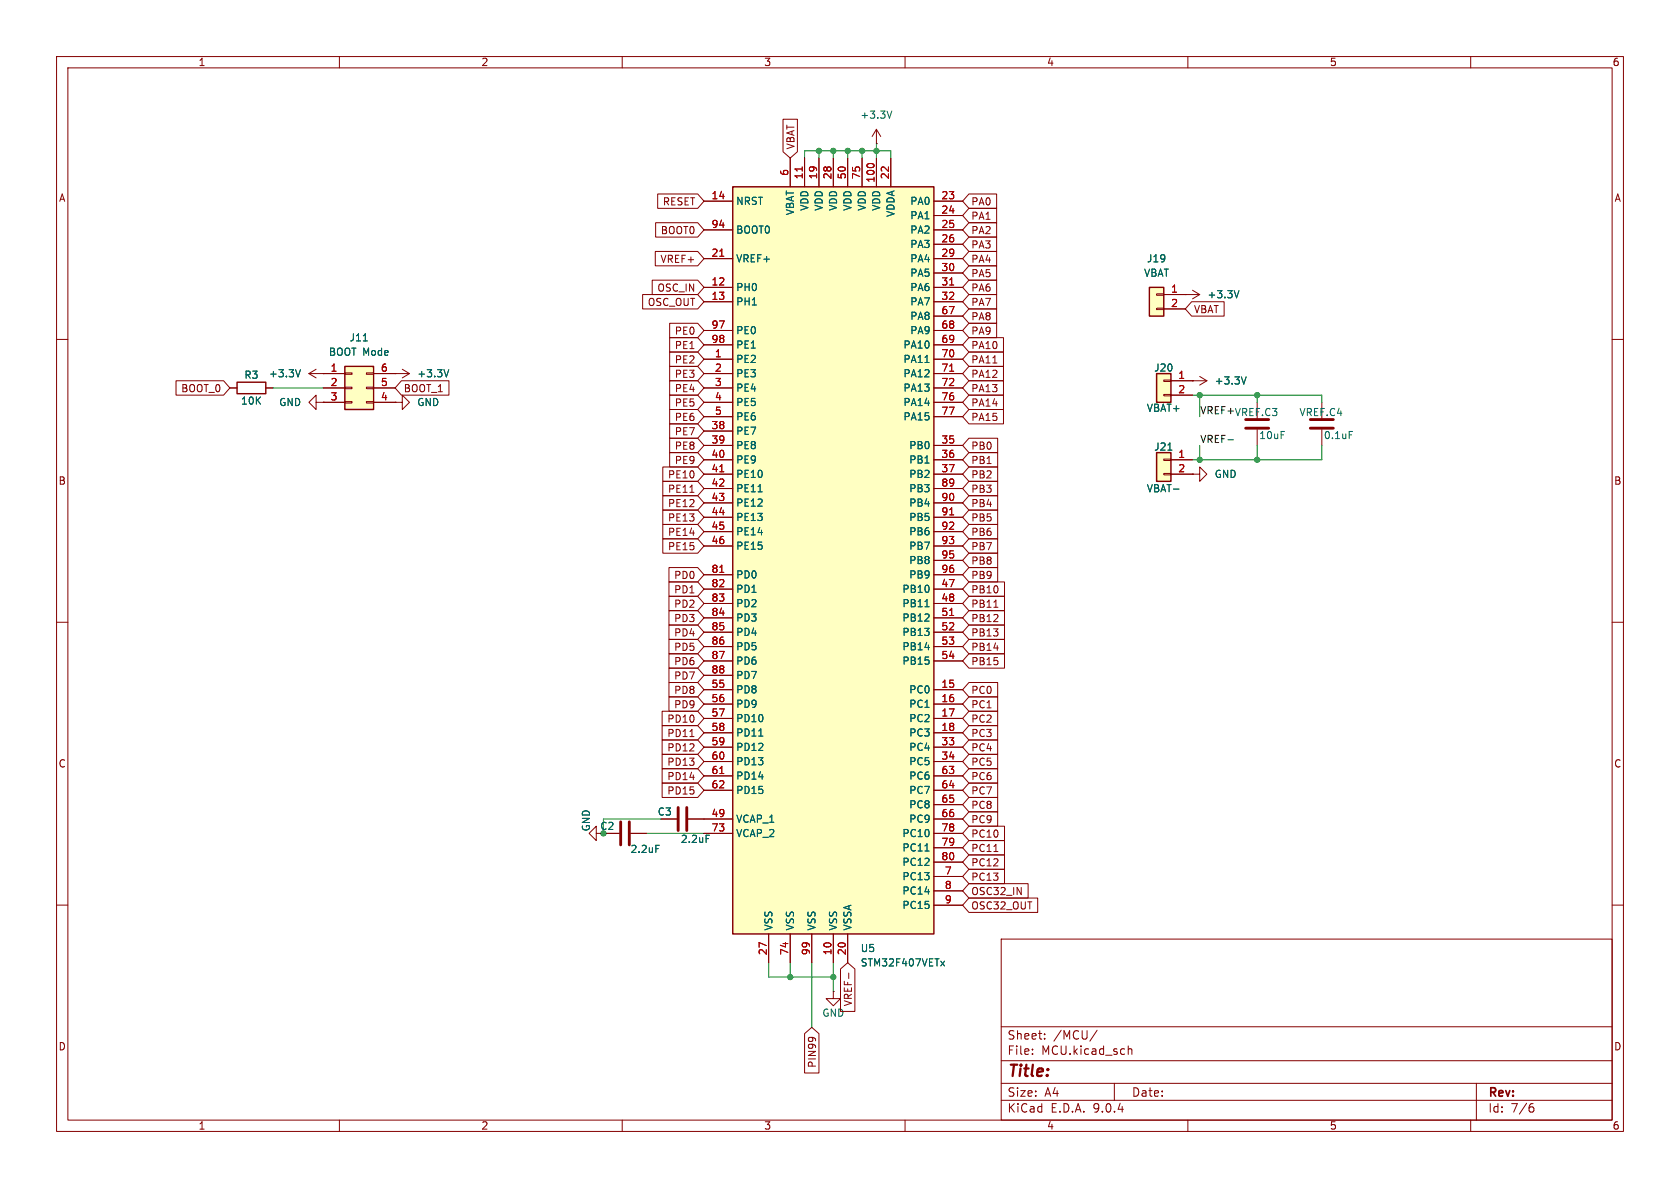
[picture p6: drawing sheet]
<svg xmlns="http://www.w3.org/2000/svg" width="297mm" height="210mm" viewBox="0 0 297 210" stroke-linecap="round" stroke-linejoin="round" font-family="sans-serif">
<g fill="none" stroke="#840000" stroke-width=".18">
<path d="M10 10h277v190h-277zM12 12h273v186h-273zM60 10v2M110 10v2M160 10v2M210 10v2M260 10v2M10 60h2M40.6 68.6h1.3M47 68.6h1.3M54.6 66l1.3 .8M54.6 66h2.5"/>
<path d="M55.9 71.1v-1.2l-1.3 1.2 1.3 1.3v-1.3h1.2M55.9 65.3l-1.3 .7M57.1 66h.1M57.1 71.1h.1M222.2 71.1v2.8M222.2 75.9v2.8M285 60h2M210.8 83.8h1.3v-1.2l1.3 1.2-1.3 1.3v-1.3M210.8 83.8h.1M10 110h2M285 110h2M10 160h2"/>
<path d="M177 166h108v32h-108zM285 160h2M60 198v2M110 198v2M160 198v2M177 194.5h108M177 191.5h108M177 187.5h108M177 181.5h108M182.5 186.3v.1M182.5 185.5v.1M184.7 183.6v.1"/>
<path d="M184.7 182.8v.1M194 182.1l-1.3 2M197 191.5v3M199.5 184.9v1.5M199.5 185.5l.2-.1 .3 .1 .1 .9M210 198v2M260 198v2M261 191.5v6.5M270.6 195.7h.4l.2 .3-.1 .5-.5 .1M271 195.1l-.4 .1"/>
</g>
<path d="M220.2 74.2h4.1M220.2 75.7h4.1" fill="none" stroke="#840000" stroke-width=".51"/>
<path d="M41.9 67.6h5.1v2h-5.1z" fill="none" stroke="#840000" stroke-width=".25"/>
<path d="M53.1 65.3l-.4 1.3" fill="none" stroke="#006464" stroke-width=".18"/>
<path d="M61 64.8h5v7.6h-5z" fill="#ffffc2"/>
<path d="M61 64.8h5v7.6h-5z" fill="none" stroke="#840000" stroke-width=".25"/>
<path d="M57.1 66h3.9M57.1 68.6h3.9M57.1 71.1h3.9M61 65.9h1.2v.3h-1.2zM61 68.5h1.2v.2h-1.2zM61 71h1.2v.2h-1.2zM64.8 65.9h1.2v.3h-1.2zM64.8 68.5h1.2v.2h-1.2zM64.8 71h1.2v.2h-1.2zM66 66h3.8M66 68.6h3.8M66 71.1h3.8" fill="none" stroke="#840000" stroke-width=".18"/>
<path d="M64.2 60.3h.8" fill="none" stroke="#006464" stroke-width=".18"/>
<path d="M129.5 33h35.6v132.1h-35.6z" fill="#ffffc2"/>
<path d="M129.5 33h35.6v132.1h-35.6z" fill="none" stroke="#840000" stroke-width=".25"/>
<g fill="none" stroke="#840000" stroke-width=".18">
<path d="M124.5 35.6h5M139.7 27.9v5.1M142.2 27.9v5.1M144.8 27.9v5.1M147.3 27.9v5.1M149.9 27.9v5.1M152.4 27.9v5.1M154.9 25.4h.1M154.9 22.9v2.5M154.9 27.9v5.1M154.9 22.9l-.7 1.2M154.9 22.9l.8 1.2"/>
<path d="M157.5 27.9v5.1M165.1 35.6h5.1M165.1 38.1h5.1M124.5 40.6h5M124.5 45.7h5M124.5 50.8h5M124.5 53.3h5M124.5 58.4h5M165.1 40.6h5.1M165.1 45.7h5.1M165.1 50.8h5.1M165.1 53.3h5.1"/>
<path d="M165.1 58.4h5.1M165.1 43.2h5.1M165.1 48.3h5.1M165.1 55.9h5.1M69.8 66h.1M69.8 71.1h1.3v-1.2l1.3 1.2-1.3 1.3v-1.3M69.8 71.1h.1M69.8 66h2.6M71.1 65.3l1.3 .7M72.4 66l-1.3 .8M124.5 61h5M124.5 63.5h5"/>
<path d="M124.5 66h5M124.5 68.6h5M124.5 71.1h5M124.5 73.7h5M124.5 76.2h5M124.5 78.7h5M165.1 61h5.1M165.1 63.5h5.1M165.1 66h5.1M165.1 68.6h5.1M165.1 71.1h5.1M165.1 73.7h5.1"/>
<path d="M165.1 78.7h5.1M210.8 67.3h.1M210.8 67.3h2.6M212.1 66.5l1.3 .8M213.4 67.3l-1.3 .8M233.7 71.1v2.8M233.7 75.9v2.8M124.5 81.3h5M124.5 83.8h5M124.5 86.4h5M124.5 88.9h5M124.5 91.4h5"/>
<path d="M124.5 94h5M124.5 96.5h5M165.1 81.3h5.1M165.1 83.8h5.1M165.1 86.4h5.1M165.1 88.9h5.1M165.1 91.4h5.1M165.1 94h5.1M165.1 96.5h5.1M165.1 99.1h5.1M124.5 101.6h5M124.5 104.1h5"/>
<path d="M124.5 106.7h5M124.5 109.2h5M124.5 111.8h5M124.5 114.3h5M124.5 116.8h5M124.5 119.4h5M165.1 101.6h5.1M165.1 104.1h5.1M165.1 106.7h5.1M165.1 109.2h5.1M165.1 111.8h5.1M165.1 114.3h5.1"/>
<path d="M165.1 116.8h5.1M124.5 121.9h5M124.5 124.5h5M124.5 127h5M124.5 129.5h5M124.5 132.1h5M124.5 134.6h5M124.5 137.2h5M124.5 139.7h5M165.1 121.9h5.1M165.1 124.5h5.1M165.1 127h5.1"/>
<path d="M165.1 129.5h5.1M165.1 132.1h5.1M165.1 134.6h5.1M165.1 137.2h5.1M165.1 139.7h5.1M116.8 144.8h2.8M121.7 144.8h7.8M124.5 147.3h5M165.1 144.8h5.1M165.1 147.3h5.1M165.1 142.2h5.1M165.1 149.9h5.1"/>
<path d="M165.1 152.4h5.1M165.1 154.9h5.1M165.1 157.5h5.1M135.9 165.1v5.1M139.7 165.1v5.1M143.5 165.1v5.1M147.3 175.3v1.2h1.3l-1.3 1.3-1.3-1.3h1.3M147.3 175.3h.1M147.3 165.1v5.1M149.9 165.1v5.1M165.1 160h5.1"/>
</g>
<path d="M141.8 29.5v.7M127.2 45.3h.8M167.9 50.4h.7M167.9 65.6h.7M127.2 83.4h.8M167.9 91h.7M127.2 101.2h.8M167.9 108.8h.7M127.2 136.7h.8" fill="none" stroke="#a90000" stroke-width=".18"/>
<path d="M157.7 19.6l-.5 1.3M79.3 65.3l-.4 1.3M163.5 64.1h.7M220.3 66.6l-.4 1.3M238.5 76.3h.6M134 86.9h.7M163.5 107.3h.7M134.1 130.1h.8M124.8 147.6h.6M163.5 150.4h.7M166.3 169.9l.7 .9M167 169.9l-.7 .9" fill="none" stroke="#006464" stroke-width=".18"/>
<path d="M231.6 74.2h4.1M231.6 75.7h4.1M119.9 142.7v4.1M121.4 142.7v4.1" fill="none" stroke="#840000" stroke-width=".51"/>
<path d="M204.5 66h2.5v5.1h-2.5z" fill="#ffffc2"/>
<path d="M204.5 66h2.5v5.1h-2.5z" fill="none" stroke="#840000" stroke-width=".25"/>
<path d="M205.7 67.2h1.3v.2h-1.3zM205.7 69.7h1.3v.3h-1.3zM207 67.3h3.8M207 69.9h3.8" fill="none" stroke="#840000" stroke-width=".18"/>
<path d="M203.2 50.8h2.5v5.1h-2.5z" fill="#ffffc2"/>
<path d="M203.2 50.8h2.5v5.1h-2.5z" fill="none" stroke="#840000" stroke-width=".25"/>
<path d="M204.5 51.9h1.2v.3h-1.2zM204.5 54.5h1.2v.2h-1.2zM205.7 52.1h6.4M205.7 54.6h3.8M209.5 52.1h.1M210.8 51.3l1.3 .8M212.1 52.1l-1.3 .7M106.7 147.3h2.8M111.5 147.3h2.8" fill="none" stroke="#840000" stroke-width=".18"/>
<path d="M219 51.4l-.4 1.2M115.9 149.4h.6" fill="none" stroke="#006464" stroke-width=".18"/>
<path d="M109.7 145.3v4.1M111.3 145.3v4.1" fill="none" stroke="#840000" stroke-width=".51"/>
<path d="M204.5 80h2.5v5.1h-2.5z" fill="#ffffc2"/>
<path d="M204.5 80h2.5v5.1h-2.5z" fill="none" stroke="#840000" stroke-width=".25"/>
<g fill="none" stroke="#840000" stroke-width=".18">
<path d="M115.9 39.4h7.4l1.2 1.2-1.2 1.3h-7.4zM116.3 34.3h7l1.2 1.3-1.2 1.2h-7zM124.5 35.6h5M138.4 21.1h2.6v5.7l-1.3 1.1-1.3-1.1zM139.7 27.9v5.1M142.2 27.9v5.1M144.8 27.9v5.1M147.3 27.9v5.1M149.9 27.9v5.1M152.4 27.9v5.1M154.9 27.9v5.1M157.5 27.9v5.1"/>
<path d="M165.1 35.6h5.1M165.1 38.1h5.1M171.3 34.3h4.9v2.5h-4.9l-1.1-1.2zM171.3 36.8h4.9v2.6h-4.9l-1.1-1.3zM171.3 39.4h4.9v2.5h-4.9l-1.1-1.3zM113.6 52.1h9.7l1.2 1.2-1.2 1.3h-9.7zM115.3 49.5h8l1.2 1.3-1.2 1.3h-8zM115.8 44.4h7.5l1.2 1.3-1.2 1.3h-7.5zM118.4 57.1h4.9l1.2 1.3-1.2 1.3h-4.9zM118.4 59.7h4.9l1.2 1.3-1.2 1.2h-4.9zM124.5 40.6h5M124.5 45.7h5"/>
<path d="M124.5 50.8h5M124.5 53.3h5M124.5 58.4h5M165.1 40.6h5.1M165.1 45.7h5.1M165.1 50.8h5.1M165.1 53.3h5.1M165.1 58.4h5.1M165.1 43.2h5.1M165.1 48.3h5.1M165.1 55.9h5.1M171.3 41.9h4.9v2.6h-4.9l-1.1-1.3z"/>
<path d="M171.3 44.4h4.9v2.6h-4.9l-1.1-1.3zM171.3 49.5h4.9v2.6h-4.9l-1.1-1.3zM171.3 47h4.9v2.5h-4.9l-1.1-1.2zM171.3 59.7h6.1v2.5h-6.1l-1.1-1.2zM171.3 52.1h4.9v2.5h-4.9l-1.1-1.3zM171.3 57.1h4.9v2.6h-4.9l-1.1-1.3zM171.3 54.6h4.9v2.6h-4.9l-1.1-1.3zM205.7 52.1h3.8M205.7 54.6h3.8M209.5 52.1h.1M210.7 53.3h5.7v2.6h-5.7l-1.2-1.3zM31.1 67.3h8.4l1.1 1.3-1.1 1.3h-8.4z"/>
<path d="M40.6 68.6h1.3M47 68.6h1.3M57.1 71.1h.1M57.1 66h.1M57.1 66h3.9M57.1 68.6h3.9M57.1 71.1h3.9M66 66h3.8M66 68.6h3.8M66 71.1h3.8M69.8 71.1h.1M69.8 66h.1"/>
<path d="M71 67.3h8.4v2.6h-8.4l-1.2-1.3zM118.4 69.8h4.9l1.2 1.3-1.2 1.3h-4.9zM118.4 67.3h4.9l1.2 1.3-1.2 1.3h-4.9zM118.4 77.5h4.9l1.2 1.2-1.2 1.3h-4.9zM118.4 72.4h4.9l1.2 1.3-1.2 1.2h-4.9zM118.4 74.9h4.9l1.2 1.3-1.2 1.3h-4.9zM118.4 64.8h4.9l1.2 1.2-1.2 1.3h-4.9zM118.4 62.2h4.9l1.2 1.3-1.2 1.3h-4.9zM124.5 61h5M124.5 63.5h5M124.5 66h5M124.5 68.6h5"/>
<path d="M124.5 71.1h5M124.5 73.7h5M124.5 76.2h5M124.5 78.7h5M165.1 61h5.1M165.1 63.5h5.1M165.1 66h5.1M165.1 68.6h5.1M165.1 71.1h5.1M165.1 73.7h5.1M165.1 78.7h5.1M171.3 72.4h6.1v2.5h-6.1l-1.1-1.2z"/>
<path d="M171.3 69.8h6.1v2.6h-6.1l-1.1-1.3zM171.3 77.5h5.1v2.5h-5.1l-1.1-1.3zM171.3 67.3h6.1v2.6h-6.1l-1.1-1.3zM171.3 64.8h6.1v2.5h-6.1l-1.1-1.3zM171.3 62.2h6.1v2.6h-6.1l-1.1-1.3zM175.5 64.2h.7M207 67.3h3.8M207 69.9h3.8M210.8 67.3h.1M117.2 95.2h6.1l1.2 1.3-1.2 1.3h-6.1zM117.2 85.1h6.1l1.2 1.3-1.2 1.2h-6.1zM117.2 92.7h6.1l1.2 1.3-1.2 1.3h-6.1z"/>
<path d="M117.2 87.6h6.1l1.2 1.3-1.2 1.3h-6.1zM117.2 82.5h6.1l1.2 1.3-1.2 1.3h-6.1zM117.2 90.2h6.1l1.2 1.2-1.2 1.3h-6.1zM118.4 80h4.9l1.2 1.3-1.2 1.3h-4.9zM122 87h.7M124.5 81.3h5M124.5 83.8h5M124.5 86.4h5M124.5 88.9h5M124.5 91.4h5M124.5 94h5M124.5 96.5h5"/>
<path d="M165.1 81.3h5.1M165.1 83.8h5.1M165.1 86.4h5.1M165.1 88.9h5.1M165.1 91.4h5.1M165.1 94h5.1M165.1 96.5h5.1M165.1 99.1h5.1M171.3 97.8h5.1v2.5h-5.1l-1.1-1.2zM171.3 95.2h5.1v2.6h-5.1l-1.1-1.3zM171.3 85.1h5.1v2.5h-5.1l-1.1-1.2zM171.3 87.6h5.1v2.6h-5.1l-1.1-1.3z"/>
<path d="M171.3 92.7h5.1v2.6h-5.1l-1.1-1.3zM171.3 82.5h5.1v2.6h-5.1l-1.1-1.3zM171.3 90.2h5.1v2.5h-5.1l-1.1-1.3zM171.3 80h5.1v2.6h-5.1l-1.1-1.3zM205.7 81.2h1.3v.2h-1.3zM205.7 83.7h1.3v.2h-1.3zM207 81.3h3.8M207 83.8h3.8M210.8 83.8h.1M118.3 107.9h5l1.2 1.3-1.2 1.3h-5zM118.3 100.3h5l1.2 1.3-1.2 1.3h-5zM118.3 102.9h5l1.2 1.2-1.2 1.3h-5z"/>
<path d="M118.3 113h5l1.2 1.3-1.2 1.3h-5zM118.3 118.1h5l1.2 1.3-1.2 1.3h-5zM118.3 115.6h5l1.2 1.2-1.2 1.3h-5zM118.3 105.4h5l1.2 1.3-1.2 1.3h-5zM118.3 110.5h5l1.2 1.3-1.2 1.2h-5zM124.5 101.6h5M124.5 104.1h5M124.5 106.7h5M124.5 109.2h5M124.5 111.8h5M124.5 114.3h5M124.5 116.8h5"/>
<path d="M124.5 119.4h5M165.1 101.6h5.1M165.1 104.1h5.1M165.1 106.7h5.1M165.1 109.2h5.1M165.1 111.8h5.1M165.1 114.3h5.1M165.1 116.8h5.1M171.3 102.9h6.3v2.5h-6.3l-1.1-1.3zM171.3 105.4h6.3v2.6h-6.3l-1.1-1.3zM171.3 100.3h5.1v2.6h-5.1l-1.1-1.3zM171.3 113h6.3v2.6h-6.3l-1.1-1.3z"/>
<path d="M171.3 115.6h6.3v2.5h-6.3l-1.1-1.3zM171.3 110.5h6.3v2.5h-6.3l-1.1-1.2zM171.3 107.9h6.3v2.6h-6.3l-1.1-1.3zM175.7 107.4h.7M117.1 138.4h6.2l1.2 1.3-1.2 1.3h-6.2zM117.1 128.3h6.2l1.2 1.2-1.2 1.3h-6.2zM117.1 135.9h6.2l1.2 1.3-1.2 1.2h-6.2zM117.1 125.7h6.2l1.2 1.3-1.2 1.3h-6.2zM117.1 133.3h6.2l1.2 1.3-1.2 1.3h-6.2zM117.1 130.8h6.2l1.2 1.3-1.2 1.3h-6.2zM118.3 120.6h5l1.2 1.3-1.2 1.3h-5zM118.3 123.2h5l1.2 1.3-1.2 1.2h-5z"/>
<path d="M122 130.2h.7M124.5 121.9h5M124.5 124.5h5M124.5 127h5M124.5 129.5h5M124.5 132.1h5M124.5 134.6h5M124.5 137.2h5M124.5 139.7h5M165.1 121.9h5.1M165.1 124.5h5.1M165.1 127h5.1"/>
<path d="M165.1 129.5h5.1M165.1 132.1h5.1M165.1 134.6h5.1M165.1 137.2h5.1M165.1 139.7h5.1M171.3 128.3h5.1v2.5h-5.1l-1.1-1.3zM171.3 130.8h5.1v2.6h-5.1l-1.1-1.3zM171.3 135.9h5.1v2.5h-5.1l-1.1-1.2zM171.3 133.3h5.1v2.6h-5.1l-1.1-1.3zM171.3 138.4h5.1v2.6h-5.1l-1.1-1.3zM171.3 125.7h5.1v2.6h-5.1l-1.1-1.3zM171.3 120.6h5.1v2.6h-5.1l-1.1-1.3z"/>
<path d="M171.3 123.2h5.1v2.5h-5.1l-1.1-1.2zM105.4 147.3v-1.2l-1.3 1.2 1.3 1.3v-1.3h4.1M111.5 147.3h2.8M116.8 144.8h2.8M121.7 144.8h7.8M124.5 147.3h5M165.1 144.8h5.1M165.1 147.3h5.1M165.1 142.2h5.1M165.1 149.9h5.1M165.1 152.4h5.1M165.1 154.9h5.1"/>
<path d="M165.1 157.5h5.1M171.3 148.6h6.3v2.5h-6.3l-1.1-1.2zM171.3 156.2h10.5v2.6h-10.5l-1.1-1.3zM171.3 158.7h12.2v2.6h-12.2l-1.1-1.3zM171.3 153.7h6.3v2.5h-6.3l-1.1-1.3zM171.3 141h5.1v2.5h-5.1l-1.1-1.3zM171.3 143.5h5.1v2.6h-5.1l-1.1-1.3zM171.3 151.1h6.3v2.6h-6.3l-1.1-1.3zM171.3 146h6.3v2.6h-6.3l-1.1-1.3zM175.7 150.5h.7M135.9 165.1v5.1M139.7 165.1v5.1"/>
<path d="M143.5 165.1v5.1M147.3 165.1v5.1M148.6 171.3l1.3-1.1 1.2 1.1v7.5h-2.5zM149.9 165.1v5.1M150 172v1M165.1 160h5.1M142.2 182.7l1.3-1.1 1.3 1.1v7h-2.6zM143 183.4h.9M143.5 183.4h.1"/>
</g>
<g fill="none" stroke="#006464" stroke-width=".18">
<path d="M219 51.4l-.4 1.2M53.1 65.3l-.4 1.3M64.2 60.3h.8M79.3 65.3l-.4 1.3M163.5 64.1h.7M206.5 79.6h.7M220.3 66.6l-.4 1.3M134 86.9h.7M207.5 86.5h.9M163.5 107.3h.7M134.1 130.1h.8M115.9 149.4h.6"/>
<path d="M124.8 147.6h.6M163.5 150.4h.7M166.3 169.9l.7 .9M167 169.9l-.7 .9"/>
</g>
<path d="M217.1 77.7h1" fill="none" stroke="#0f0f0f" stroke-width=".18"/>
<g fill="none" stroke="#009600" stroke-width=".18">
<path d="M142.2 27.9v-1.2h15.3v1.2M144.8 26.7v1.2M147.3 26.7v1.2M149.9 26.7v1.2M152.4 26.7v1.2M154.9 25.4v2.5M48.3 68.6h8.8M210.8 69.9h22.9v1.2M212.1 69.9v3.8M212.1 78.7v2.6M222.2 69.9v1.2M222.2 78.7v2.6"/>
<path d="M233.7 78.7v2.6h-22.9M114.3 147.3h10.2M116.8 144.8h-10.1v2.5M135.9 170.2v2.5h11.4M139.7 170.2v2.5M143.5 170.2v11.4M147.3 170.2v5.1"/>
</g>
<path d="M141.8 29.5v.7M127.2 45.3h.8M167.9 50.4h.7M167.9 65.6h.7M127.2 83.4h.8M167.9 91h.7M127.2 101.2h.8M167.9 108.8h.7M127.2 136.7h.8" fill="none" stroke="#a90000" stroke-width=".18"/>
<g fill="#009600" stroke="#009600" stroke-width=".18">
<circle cx="212.1" cy="69.9" r=".46"/>
<circle cx="222.2" cy="69.9" r=".46"/>
<circle cx="222.2" cy="81.3" r=".46"/>
<circle cx="212.1" cy="81.3" r=".46"/>
<circle cx="106.7" cy="147.3" r=".46"/>
<circle cx="147.3" cy="26.7" r=".46"/>
<circle cx="149.9" cy="26.7" r=".46"/>
<circle cx="152.4" cy="26.7" r=".46"/>
<circle cx="154.9" cy="26.7" r=".46"/>
<circle cx="144.8" cy="26.7" r=".46"/>
<circle cx="147.3" cy="172.7" r=".46"/>
<circle cx="139.7" cy="172.7" r=".46"/>
</g>
<text font-size="2.8" fill="#840000" x="178" y="190.9">Title:</text>
<g font-size="2.1" fill="#840000">
<text x="178" y="184">Sheet:</text>
<text x="186.2" y="184">/MCU/</text>
<text x="178" y="186.7">File:</text>
<text x="184.1" y="186.7">MCU.kicad_sch</text>
<text x="178" y="196.9">KiCad</text>
<text x="178" y="194.1">Size:</text>
<text x="184.7" y="194.1">A4</text>
<text x="185.7" y="196.9">E.D.A.</text>
<text x="193.3" y="196.9">9.0.4</text>
<text x="200" y="194.1">Date:</text>
<text x="263" y="194.3">Rev:</text>
<text x="263" y="196.9">Id:</text>
<text x="267.1" y="196.9">7/6</text>
</g>
<g font-size="1.8" fill="#840000">
<text x="35" y="11.9">1</text>
<text x="85" y="11.9">2</text>
<text x="135" y="11.9">3</text>
<text x="185" y="11.9">4</text>
<text x="235" y="11.9">5</text>
<text x="285" y="11.9">6</text>
<text x="140.7" y="26.5" transform="rotate(-90 140.7 26.5)">VBAT</text>
<text x="10.3" y="35.9">A</text>
<text x="285.3" y="35.9">A</text>
<text x="116.7" y="41.6">BOOT0</text>
<text x="117.1" y="36.5">RESET</text>
<text x="171.6" y="36.5">PA0</text>
<text x="171.6" y="39.1">PA1</text>
<text x="171.6" y="41.6">PA2</text>
<text x="116.7" y="46.7">VREF+</text>
<text x="171.6" y="44.1">PA3</text>
<text x="171.6" y="46.7">PA4</text>
<text x="116.1" y="51.8">OSC_IN</text>
<text x="171.6" y="51.8">PA6</text>
<text x="171.6" y="49.2">PA5</text>
<text x="114.4" y="54.3">OSC_OUT</text>
<text x="119.2" y="59.4">PE0</text>
<text x="171.6" y="54.3">PA7</text>
<text x="171.6" y="59.4">PA9</text>
<text x="171.6" y="56.8">PA8</text>
<text x="211" y="55.6">VBAT</text>
<text x="119.2" y="61.9">PE1</text>
<text x="119.2" y="64.5">PE2</text>
<text x="171.6" y="61.9">PA10</text>
<text x="171.6" y="64.5">PA11</text>
<text x="31.9" y="69.5">BOOT_0</text>
<text x="71.3" y="69.5">BOOT_1</text>
<text x="119.2" y="69.5">PE4</text>
<text x="119.2" y="67">PE3</text>
<text x="171.6" y="69.5">PA13</text>
<text x="171.6" y="67">PA12</text>
<text x="119.2" y="72.1">PE5</text>
<text x="119.2" y="74.6">PE6</text>
<text x="119.2" y="77.2">PE7</text>
<text x="171.6" y="74.6">PA15</text>
<text x="171.6" y="72.1">PA14</text>
<text x="119.2" y="82.2">PE9</text>
<text x="119.2" y="79.7">PE8</text>
<text x="171.6" y="79.7">PB0</text>
<text x="171.6" y="82.2">PB1</text>
<text x="10.3" y="85.9">B</text>
<text x="118" y="87.3">PE11</text>
<text x="118" y="89.9">PE12</text>
<text x="118" y="84.8">PE10</text>
<text x="171.6" y="87.3">PB3</text>
<text x="171.6" y="89.9">PB4</text>
<text x="171.6" y="84.8">PB2</text>
<text x="285.3" y="85.9">B</text>
<text x="118" y="94.9">PE14</text>
<text x="118" y="92.4">PE13</text>
<text x="171.6" y="94.9">PB6</text>
<text x="171.6" y="92.4">PB5</text>
<text x="118" y="97.5">PE15</text>
<text x="171.6" y="100">PB8</text>
<text x="171.6" y="97.5">PB7</text>
<text x="119.1" y="102.6">PD0</text>
<text x="119.1" y="105.1">PD1</text>
<text x="119.1" y="107.6">PD2</text>
<text x="171.6" y="105.1">PB10</text>
<text x="171.6" y="107.6">PB11</text>
<text x="171.6" y="102.6">PB9</text>
<text x="119.1" y="110.2">PD3</text>
<text x="119.1" y="112.7">PD4</text>
<text x="171.6" y="112.7">PB13</text>
<text x="171.6" y="110.2">PB12</text>
<text x="119.1" y="115.3">PD5</text>
<text x="119.1" y="117.8">PD6</text>
<text x="171.6" y="115.3">PB14</text>
<text x="171.6" y="117.8">PB15</text>
<text x="119.1" y="122.9">PD8</text>
<text x="119.1" y="125.4">PD9</text>
<text x="119.1" y="120.3">PD7</text>
<text x="171.6" y="122.9">PC0</text>
<text x="171.6" y="125.4">PC1</text>
<text x="117.9" y="130.5">PD11</text>
<text x="117.9" y="128">PD10</text>
<text x="171.6" y="130.5">PC3</text>
<text x="171.6" y="128">PC2</text>
<text x="10.3" y="135.9">C</text>
<text x="117.9" y="135.6">PD13</text>
<text x="117.9" y="133">PD12</text>
<text x="171.6" y="133">PC4</text>
<text x="171.6" y="135.6">PC5</text>
<text x="285.3" y="135.9">C</text>
<text x="117.9" y="140.7">PD15</text>
<text x="117.9" y="138.1">PD14</text>
<text x="171.6" y="143.2">PC8</text>
<text x="171.6" y="138.1">PC6</text>
<text x="171.6" y="140.7">PC7</text>
<text x="106" y="146.9">C2</text>
<text x="171.6" y="145.7">PC9</text>
<text x="171.6" y="148.3">PC10</text>
<text x="171.6" y="150.8">PC11</text>
<text x="171.6" y="155.9">PC13</text>
<text x="171.6" y="153.4">PC12</text>
<text x="171.6" y="158.4">OSC32_IN</text>
<text x="171.6" y="161">OSC32_OUT</text>
<text x="150.8" y="178" transform="rotate(-90 150.8 178)">VREF-</text>
<text x="10.3" y="185.9">D</text>
<text x="285.3" y="185.9">D</text>
<text x="144.5" y="188.9" transform="rotate(-90 144.5 188.9)">PIN99</text>
<text x="35" y="199.9">1</text>
<text x="85" y="199.9">2</text>
<text x="135" y="199.9">3</text>
<text x="185" y="199.9">4</text>
<text x="235" y="199.9">5</text>
<text x="285" y="199.9">6</text>
</g>
<g font-size="1.8" fill="#006464">
<text x="152" y="21.2">+3.3V</text>
<text x="130" y="36.4">NRST</text>
<text x="130" y="41.5">BOOT0</text>
<text x="140.6" y="38.1" transform="rotate(-90 140.6 38.1)">VBAT</text>
<text x="143.1" y="37.4" transform="rotate(-90 143.1 37.4)">VDD</text>
<text x="145.6" y="37.4" transform="rotate(-90 145.6 37.4)">VDD</text>
<text x="148.2" y="37.4" transform="rotate(-90 148.2 37.4)">VDD</text>
<text x="150.7" y="37.4" transform="rotate(-90 150.7 37.4)">VDD</text>
<text x="153.3" y="37.4" transform="rotate(-90 153.3 37.4)">VDD</text>
<text x="155.8" y="37.4" transform="rotate(-90 155.8 37.4)">VDD</text>
<text x="158.3" y="38.4" transform="rotate(-90 158.3 38.4)">VDDA</text>
<text x="160.8" y="36.4">PA0</text>
<text x="160.8" y="39">PA1</text>
<text x="160.8" y="41.5">PA2</text>
<text x="130" y="46.6">VREF+</text>
<text x="160.8" y="44">PA3</text>
<text x="160.8" y="46.6">PA4</text>
<text x="202.7" y="46.6">J19</text>
<text x="130" y="51.7">PH0</text>
<text x="160.8" y="49.1">PA5</text>
<text x="160.8" y="51.7">PA6</text>
<text x="202.2" y="49.1">VBAT</text>
<text x="213.4" y="52.9">+3.3V</text>
<text x="130" y="54.2">PH1</text>
<text x="130" y="59.3">PE0</text>
<text x="160.8" y="54.2">PA7</text>
<text x="160.8" y="56.7">PA8</text>
<text x="160.8" y="59.3">PA9</text>
<text x="58" y="63.1">BOOT Mode</text>
<text x="61.7" y="60.6">J11</text>
<text x="130" y="61.8">PE1</text>
<text x="130" y="64.4">PE2</text>
<text x="159.6" y="61.8">PA10</text>
<text x="159.6" y="64.4">PA11</text>
<text x="203.9" y="65.9">J20</text>
<text x="42.5" y="71.7">10K</text>
<text x="43.1" y="67.2">R3</text>
<text x="47.4" y="66.9">+3.3V</text>
<text x="49.3" y="72">GND</text>
<text x="73.7" y="72">GND</text>
<text x="73.7" y="66.9">+3.3V</text>
<text x="130" y="66.9">PE3</text>
<text x="130" y="69.4">PE4</text>
<text x="130" y="72">PE5</text>
<text x="159.6" y="66.9">PA12</text>
<text x="159.6" y="69.4">PA13</text>
<text x="159.6" y="72">PA14</text>
<text x="214.6" y="68.2">+3.3V</text>
<text x="130" y="74.5">PE6</text>
<text x="130" y="77.1">PE7</text>
<text x="159.6" y="74.5">PA15</text>
<text x="202.6" y="73">VBAT+</text>
<text x="218.2" y="73.8">VREF.C3</text>
<text x="222.5" y="77.8">10uF</text>
<text x="229.6" y="73.8">VREF.C4</text>
<text x="233.9" y="77.8">0.1uF</text>
<text x="130" y="79.6">PE8</text>
<text x="130" y="82.1">PE9</text>
<text x="160.6" y="79.6">PB0</text>
<text x="160.6" y="82.1">PB1</text>
<text x="203.9" y="79.9">J21</text>
<text x="130" y="84.7">PE10</text>
<text x="130" y="87.2">PE11</text>
<text x="130" y="89.8">PE12</text>
<text x="160.6" y="84.7">PB2</text>
<text x="160.6" y="87.2">PB3</text>
<text x="160.6" y="89.8">PB4</text>
<text x="202.6" y="87.2">VBAT-</text>
<text x="214.6" y="84.7">GND</text>
<text x="130" y="92.3">PE13</text>
<text x="130" y="94.8">PE14</text>
<text x="160.6" y="92.3">PB5</text>
<text x="160.6" y="94.8">PB6</text>
<text x="130" y="97.4">PE15</text>
<text x="160.6" y="97.4">PB7</text>
<text x="160.6" y="99.9">PB8</text>
<text x="130" y="102.5">PD0</text>
<text x="130" y="105">PD1</text>
<text x="130" y="107.5">PD2</text>
<text x="159.4" y="105">PB10</text>
<text x="159.4" y="107.5">PB11</text>
<text x="160.6" y="102.5">PB9</text>
<text x="130" y="110.1">PD3</text>
<text x="130" y="112.6">PD4</text>
<text x="159.4" y="110.1">PB12</text>
<text x="159.4" y="112.6">PB13</text>
<text x="130" y="115.2">PD5</text>
<text x="130" y="117.7">PD6</text>
<text x="159.4" y="115.2">PB14</text>
<text x="159.4" y="117.7">PB15</text>
<text x="130" y="120.2">PD7</text>
<text x="130" y="122.8">PD8</text>
<text x="130" y="125.3">PD9</text>
<text x="160.6" y="122.8">PC0</text>
<text x="160.6" y="125.3">PC1</text>
<text x="130" y="127.9">PD10</text>
<text x="130" y="130.4">PD11</text>
<text x="160.6" y="127.9">PC2</text>
<text x="160.6" y="130.4">PC3</text>
<text x="130" y="132.9">PD12</text>
<text x="130" y="135.5">PD13</text>
<text x="160.6" y="132.9">PC4</text>
<text x="160.6" y="135.5">PC5</text>
<text x="130" y="138">PD14</text>
<text x="130" y="140.6">PD15</text>
<text x="160.6" y="138">PC6</text>
<text x="160.6" y="140.6">PC7</text>
<text x="160.6" y="143.1">PC8</text>
<text x="104.5" y="147.1" transform="rotate(-90 104.5 147.1)">GND</text>
<text x="116.2" y="144.4">C3</text>
<text x="120.3" y="149.2">2.2uF</text>
<text x="130" y="145.6">VCAP_1</text>
<text x="130" y="148.2">VCAP_2</text>
<text x="159.4" y="148.2">PC10</text>
<text x="160.6" y="145.6">PC9</text>
<text x="111.4" y="151">2.2uF</text>
<text x="159.4" y="150.7">PC11</text>
<text x="159.4" y="153.3">PC12</text>
<text x="159.4" y="155.8">PC13</text>
<text x="159.4" y="158.3">PC14</text>
<text x="159.4" y="160.9">PC15</text>
<text x="136.8" y="164.6" transform="rotate(-90 136.8 164.6)">VSS</text>
<text x="140.6" y="164.6" transform="rotate(-90 140.6 164.6)">VSS</text>
<text x="144.4" y="164.6" transform="rotate(-90 144.4 164.6)">VSS</text>
<text x="148.2" y="164.6" transform="rotate(-90 148.2 164.6)">VSS</text>
<text x="150.7" y="164.6" transform="rotate(-90 150.7 164.6)">VSSA</text>
<text x="152.1" y="171">STM32F407VETx</text>
<text x="152.1" y="168.5">U5</text>
<text x="145.3" y="179.9">GND</text>
</g>
<g font-size="1.8" fill="#a90000">
<text x="125.7" y="35.3">14</text>
<text x="139.4" y="31.2" transform="rotate(-90 139.4 31.2)">6</text>
<text x="142" y="31.8" transform="rotate(-90 142 31.8)">11</text>
<text x="144.5" y="31.8" transform="rotate(-90 144.5 31.8)">19</text>
<text x="147.1" y="31.8" transform="rotate(-90 147.1 31.8)">28</text>
<text x="149.6" y="31.8" transform="rotate(-90 149.6 31.8)">50</text>
<text x="152.1" y="31.8" transform="rotate(-90 152.1 31.8)">75</text>
<text x="154.7" y="32.4" transform="rotate(-90 154.7 32.4)">100</text>
<text x="157.2" y="31.8" transform="rotate(-90 157.2 31.8)">22</text>
<text x="166.3" y="35.3">23</text>
<text x="125.7" y="40.4">94</text>
<text x="166.3" y="37.8">24</text>
<text x="166.3" y="40.4">25</text>
<text x="125.7" y="45.5">21</text>
<text x="166.3" y="42.9">26</text>
<text x="166.3" y="45.5">29</text>
<text x="125.7" y="50.5">12</text>
<text x="125.7" y="53.1">13</text>
<text x="166.3" y="48">30</text>
<text x="166.3" y="50.5">31</text>
<text x="166.3" y="53.1">32</text>
<text x="206.9" y="51.8">1</text>
<text x="125.7" y="58.2">97</text>
<text x="166.3" y="55.6">67</text>
<text x="166.3" y="58.2">68</text>
<text x="206.9" y="54.4">2</text>
<text x="58.3" y="65.8">1</text>
<text x="67.2" y="65.8">6</text>
<text x="125.7" y="60.7">98</text>
<text x="126.3" y="63.2">1</text>
<text x="126.3" y="65.8">2</text>
<text x="166.3" y="60.7">69</text>
<text x="166.3" y="63.2">70</text>
<text x="166.3" y="65.8">71</text>
<text x="58.3" y="68.3">2</text>
<text x="58.3" y="70.9">3</text>
<text x="67.2" y="68.3">5</text>
<text x="67.2" y="70.9">4</text>
<text x="126.3" y="68.3">3</text>
<text x="126.3" y="70.9">4</text>
<text x="166.3" y="68.3">72</text>
<text x="166.3" y="70.9">76</text>
<text x="208.2" y="67.1">1</text>
<text x="208.2" y="69.6">2</text>
<text x="125.7" y="75.9">38</text>
<text x="126.3" y="73.4">5</text>
<text x="166.3" y="73.4">77</text>
<text x="125.7" y="78.5">39</text>
<text x="125.7" y="81">40</text>
<text x="125.7" y="83.6">41</text>
<text x="166.3" y="78.5">35</text>
<text x="166.3" y="81">36</text>
<text x="166.3" y="83.6">37</text>
<text x="208.2" y="81">1</text>
<text x="208.2" y="83.6">2</text>
<text x="125.7" y="86.1">42</text>
<text x="125.7" y="88.6">43</text>
<text x="166.3" y="86.1">89</text>
<text x="166.3" y="88.6">90</text>
<text x="125.7" y="91.2">44</text>
<text x="125.7" y="93.7">45</text>
<text x="166.3" y="91.2">91</text>
<text x="166.3" y="93.7">92</text>
<text x="125.7" y="96.3">46</text>
<text x="125.7" y="101.3">81</text>
<text x="166.3" y="96.3">93</text>
<text x="166.3" y="98.8">95</text>
<text x="166.3" y="101.3">96</text>
<text x="125.7" y="103.9">82</text>
<text x="125.7" y="106.4">83</text>
<text x="166.3" y="103.9">47</text>
<text x="166.3" y="106.4">48</text>
<text x="125.7" y="109">84</text>
<text x="125.7" y="111.5">85</text>
<text x="166.3" y="109">51</text>
<text x="166.3" y="111.5">52</text>
<text x="125.7" y="114">86</text>
<text x="125.7" y="116.6">87</text>
<text x="125.7" y="119.1">88</text>
<text x="166.3" y="114">53</text>
<text x="166.3" y="116.6">54</text>
<text x="125.7" y="121.7">55</text>
<text x="125.7" y="124.2">56</text>
<text x="166.3" y="121.7">15</text>
<text x="166.3" y="124.2">16</text>
<text x="125.7" y="126.7">57</text>
<text x="125.7" y="129.3">58</text>
<text x="125.7" y="131.8">59</text>
<text x="166.3" y="126.7">17</text>
<text x="166.3" y="129.3">18</text>
<text x="166.3" y="131.8">33</text>
<text x="125.7" y="134.4">60</text>
<text x="125.7" y="136.9">61</text>
<text x="166.3" y="134.4">34</text>
<text x="166.3" y="136.9">63</text>
<text x="125.7" y="139.4">62</text>
<text x="166.3" y="139.4">64</text>
<text x="166.3" y="142">65</text>
<text x="125.7" y="144.5">49</text>
<text x="125.7" y="147.1">73</text>
<text x="166.3" y="144.5">66</text>
<text x="166.3" y="147.1">78</text>
<text x="166.3" y="149.6">79</text>
<text x="166.3" y="152.1">80</text>
<text x="166.9" y="154.7">7</text>
<text x="166.9" y="157.2">8</text>
<text x="166.9" y="159.8">9</text>
<text x="135.6" y="169" transform="rotate(-90 135.6 169)">27</text>
<text x="139.4" y="169" transform="rotate(-90 139.4 169)">74</text>
<text x="143.3" y="169" transform="rotate(-90 143.3 169)">99</text>
<text x="147.1" y="169" transform="rotate(-90 147.1 169)">10</text>
<text x="149.6" y="169" transform="rotate(-90 149.6 169)">20</text>
</g>
<g font-size="1.8" fill="#0f0f0f">
<text x="212.1" y="73.3">VREF+</text>
<text x="212.1" y="78.4">VREF-</text>
</g>
</svg>
